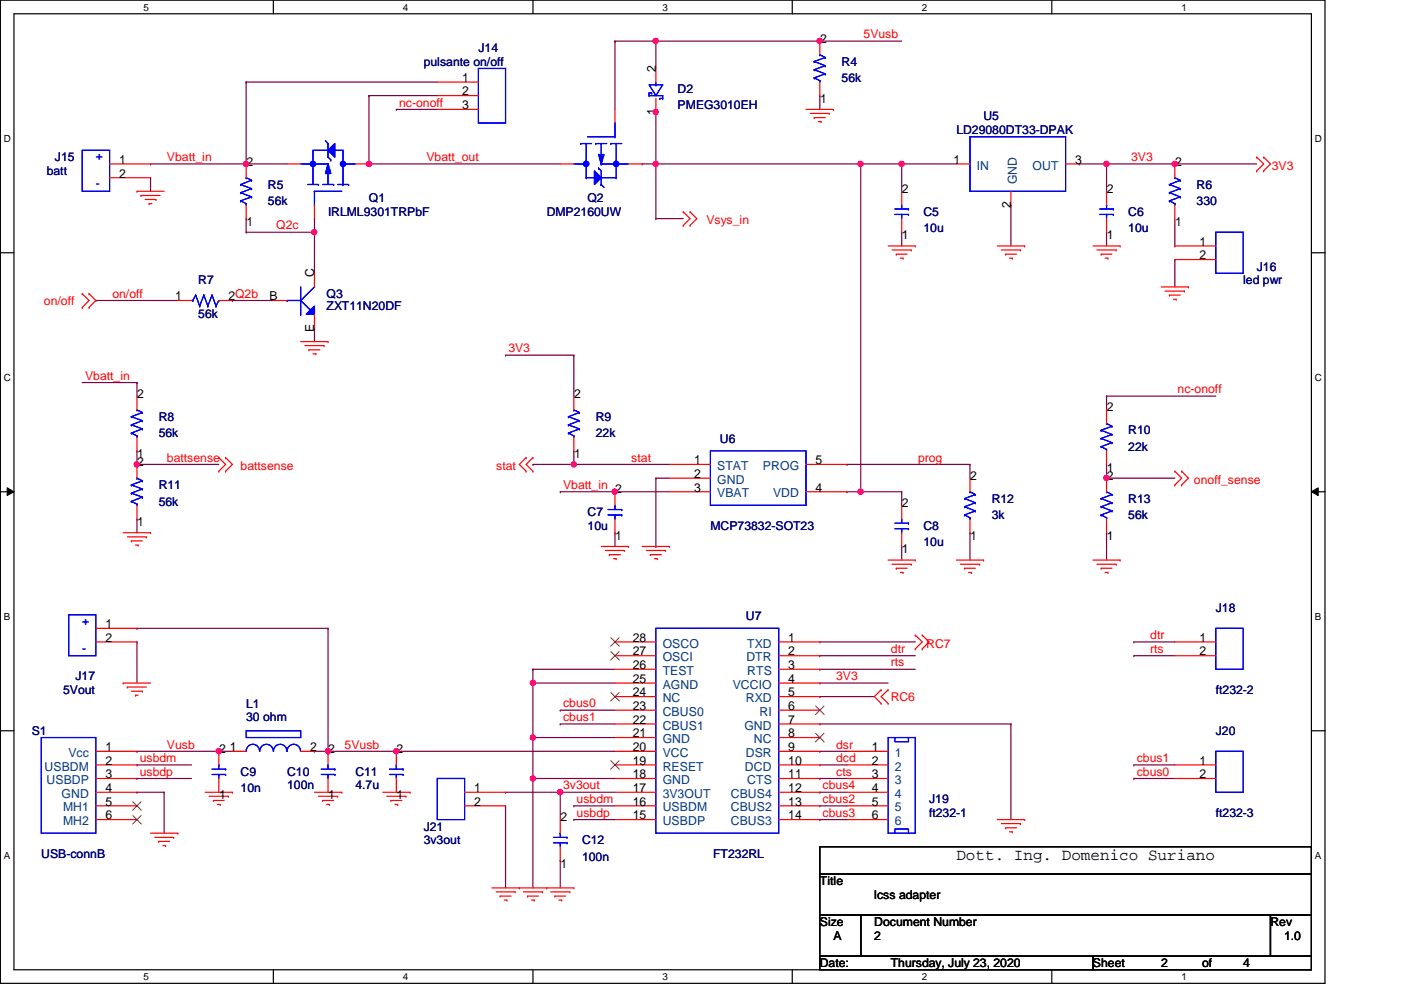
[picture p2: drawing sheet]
<svg xmlns="http://www.w3.org/2000/svg" width="297mm" height="210mm" viewBox="0 0 297 210" stroke-linecap="round" stroke-linejoin="round" font-family="sans-serif">
<path d="M.1 0h280.8v208.5h-280.8zM3 2.9h275v202.7h-275z" fill="none" stroke="#000" stroke-width=".25"/>
<g fill="#fff">
<path d="M30.4 .3h1.2v2.4h-1.2z"/>
<path d="M30.4 205.9h1.2v2.3h-1.2z"/>
</g>
<path d="M58 0v2.9M58 205.6v2.9" fill="none" stroke="#000" stroke-width=".25"/>
<g fill="#fff">
<path d="M85.4 .3h1.2v2.4h-1.2z"/>
<path d="M85.4 205.9h1.2v2.3h-1.2z"/>
</g>
<path d="M113 0v2.9M113 205.6v2.9" fill="none" stroke="#000" stroke-width=".25"/>
<g fill="#fff">
<path d="M140.5 .3h1.1v2.4h-1.1z"/>
<path d="M140.5 205.9h1.1v2.3h-1.1z"/>
</g>
<path d="M168 0v2.9M168 205.6v2.9" fill="none" stroke="#000" stroke-width=".25"/>
<g fill="#fff">
<path d="M195.4 .3h1.2v2.4h-1.2z"/>
<path d="M195.4 205.9h1.2v2.3h-1.2z"/>
</g>
<path d="M223 0v2.9M223 205.6v2.9" fill="none" stroke="#000" stroke-width=".25"/>
<g fill="#fff">
<path d="M250.5 .3h1.1v2.4h-1.1z"/>
<path d="M250.5 205.9h1.1v2.3h-1.1z"/>
<path d="M.8 28.2h1.5v2.4h-1.5z"/>
<path d="M278.8 28.2h1.4v2.4h-1.4z"/>
<path d="M.8 78.9h1.5v2.3h-1.5z"/>
<path d="M278.8 78.9h1.4v2.3h-1.4z"/>
</g>
<path d="M.1 53.6h2.9M278 53.6h2.9" fill="none" stroke="#000" stroke-width=".25"/>
<g fill="#fff">
<path d="M.8 129.6h1.4v2.3h-1.4z"/>
<path d="M278.8 129.6h1.3v2.3h-1.3z"/>
</g>
<path d="M.1 104.3h2.9M278 104.3h2.9" fill="none" stroke="#000" stroke-width=".25"/>
<path d="M1.5 103.4l1.5 .9-1.5 .8zM278 104.3l1.5-.9v1.7z" fill="#000"/>
<path d="M1.5 103.4l1.5 .9-1.5 .8zM278 104.3l1.5-.9v1.7z" fill="none" stroke="#000" stroke-width=".21"/>
<g fill="#fff">
<path d="M.8 180.3h1.4v2.3h-1.4z"/>
<path d="M278.8 180.3h1.3v2.3h-1.3z"/>
</g>
<path d="M.1 154.9h2.9M278 154.9h2.9" fill="none" stroke="#000" stroke-width=".25"/>
<path d="M31.9 37.7h.1M31.9 37.7v2.9M113 165.1h.1M113 165.1h17.4M113 165.1v23.2M118.8 182.5h.1M118.8 182.5v5.8" fill="none" stroke="#800040" stroke-width=".25"/>
<circle cx="113" cy="165.1" r=".56" fill="#f0f"/>
<circle cx="113" cy="165.1" r=".56" fill="none" stroke="#f0f" stroke-width=".25"/>
<path d="M113 144.8h.1M113 144.8h17.4" fill="none" stroke="#800040" stroke-width=".25"/>
<circle cx="113" cy="144.8" r=".56" fill="#f0f"/>
<circle cx="113" cy="144.8" r=".56" fill="none" stroke="#f0f" stroke-width=".25"/>
<path d="M113 144.8h.1M113 156.4h.1M113 144.8v11.6M113 156.4h17.4" fill="none" stroke="#800040" stroke-width=".25"/>
<circle cx="113" cy="156.4" r=".56" fill="#f0f"/>
<circle cx="113" cy="156.4" r=".56" fill="none" stroke="#f0f" stroke-width=".25"/>
<g fill="none" stroke="#800040" stroke-width=".25">
<path d="M66.7 69.5h.1M66.7 69.5v2.9M29 159.3h.1M29 159.3h20.3M46.4 159.3h.1M66.7 159.3h.1M66.7 159.3h2.9M84 159.3h.1M84 159.3h46.4M113 156.4h.1M113 141.9h.1M113 141.9v2.9"/>
<path d="M113 156.4v8.7M113 141.9h17.4M118.8 153.5h.1M118.8 150.6h.1M118.8 153.5h11.6M118.8 150.6h11.6"/>
</g>
<circle cx="46.4" cy="159.3" r=".56" fill="#f0f"/>
<circle cx="46.4" cy="159.3" r=".56" fill="none" stroke="#f0f" stroke-width=".25"/>
<path d="M69.6 159.3h.1M69.6 159.3h14.4M121.7 173.8h.1M121.7 173.8h8.7" fill="none" stroke="#800040" stroke-width=".25"/>
<circle cx="84" cy="159.3" r=".56" fill="#f0f"/>
<circle cx="84" cy="159.3" r=".56" fill="none" stroke="#f0f" stroke-width=".25"/>
<circle cx="69.5" cy="159.3" r=".56" fill="#f0f"/>
<circle cx="69.5" cy="159.3" r=".56" fill="none" stroke="#f0f" stroke-width=".25"/>
<g fill="none" stroke="#800040" stroke-width=".25">
<path d="M49.3 63.7h.1M49.3 63.7h8.7M29 168h.1M29 162.2h.1M29 165.1h.1M29 168h5.8M29 165.1h11.6M29 162.2h11.6M34.8 168h.1M34.8 168v8.7M118.8 168h.1M118.8 168h11.6"/>
<path d="M118.8 168v5.8M121.7 170.9h.1M121.7 170.9h8.7M173.8 173.8h.1M173.8 170.9h.1M173.8 168h.1M173.8 165.1h.1M173.8 170.9h5.8M173.8 173.8h5.8M173.8 168h5.8M173.8 165.1h5.8"/>
</g>
<circle cx="118.8" cy="168" r=".56" fill="#f0f"/>
<circle cx="118.8" cy="168" r=".56" fill="none" stroke="#f0f" stroke-width=".25"/>
<path d="M52.2 34.8h.1M52.2 34.8h8.7" fill="none" stroke="#800040" stroke-width=".25"/>
<circle cx="52.1" cy="34.8" r=".56" fill="#f0f"/>
<circle cx="52.1" cy="34.8" r=".56" fill="none" stroke="#f0f" stroke-width=".25"/>
<path d="M66.7 49.2h.1M66.7 49.2v8.8M20.3 63.7h.1M20.3 63.7h17.4M69.6 133.2h.1M69.6 133.2v26.1" fill="none" stroke="#800040" stroke-width=".25"/>
<circle cx="66.6" cy="49.2" r=".56" fill="#f0f"/>
<circle cx="66.6" cy="49.2" r=".56" fill="none" stroke="#f0f" stroke-width=".25"/>
<g fill="none" stroke="#800040" stroke-width=".25">
<path d="M52.2 17.4h.1M52.2 17.4v17.4h-20.3M52.2 17.4h40.5M31.9 34.8h.1M78.2 20.3h.1M78.2 20.3v14.5M52.2 46.4h.1M52.2 49.2h.1M52.2 46.4v2.8M66.7 46.4h.1M66.7 46.4v2.8h-14.5M130.4 112.9h.1"/>
<path d="M130.4 112.9v3M139.1 115.9h.1M139.1 101.4v14.5M29 136.1h.1M29 133.2h.1M29 136.1v8.7M29 133.2h40.6M173.8 136.1h.1M173.8 139h.1M173.8 136.1h20.3M173.8 139h20.3M240.4 139h.1"/>
<path d="M240.4 136.1h.1M240.4 136.1h8.7M240.4 139h8.7M173.8 153.5h.1M173.8 144.8h.1M173.8 159.3h.1M173.8 147.7h.1M173.8 141.9h.1M173.8 153.5h40.5M173.8 144.8h14.5M173.8 159.3h5.8M173.8 147.7h11.6"/>
<path d="M173.8 141.9h20.3M214.3 153.5h.1M214.3 153.5v20.3M173.8 162.2h.1M173.8 162.2h5.8M240.4 165.1h.1M240.4 162.2h.1M240.4 162.2h8.7M240.4 165.1h8.7"/>
</g>
<circle cx="78.2" cy="34.8" r=".56" fill="#f0f"/>
<circle cx="78.2" cy="34.8" r=".56" fill="none" stroke="#f0f" stroke-width=".25"/>
<path d="M130.4 8.7h.1M130.4 8.7v14.5M173.8 8.7h.1M173.8 8.7h17.4M78.2 20.3h.1M78.2 20.3h14.5M84 23.2h.1M84 23.2h8.7" fill="none" stroke="#800040" stroke-width=".25"/>
<circle cx="173.8" cy="8.7" r=".56" fill="#f0f"/>
<circle cx="173.8" cy="8.7" r=".56" fill="none" stroke="#f0f" stroke-width=".25"/>
<path d="M139.1 8.7h.1M139.1 8.7h34.7M173.8 20.3h.1M173.8 20.3v2.9" fill="none" stroke="#800040" stroke-width=".25"/>
<circle cx="139" cy="8.7" r=".56" fill="#f0f"/>
<circle cx="139" cy="8.7" r=".56" fill="none" stroke="#f0f" stroke-width=".25"/>
<path d="M130.4 8.7h.1M130.4 8.7h8.7M139.1 8.7h.1M139.1 8.7v5.8M136.1 34.8h.1M139.1 23.2h.1M139.1 23.7h.1M139.1 23.2v11.6h-3" fill="none" stroke="#800040" stroke-width=".25"/>
<circle cx="139" cy="23.7" r=".56" fill="#f0f"/>
<circle cx="139" cy="23.7" r=".56" fill="none" stroke="#f0f" stroke-width=".25"/>
<g fill="none" stroke="#800040" stroke-width=".25">
<path d="M191.2 34.8h.1M191.2 34.8v5.8M191.2 34.8h11.6M228.8 34.8h.1M228.8 34.8h5.8M234.6 34.8h.1M234.6 34.8v5.8M191.2 49.2h.1M191.2 49.2v3M214.3 43.5h.1M214.3 43.5v8.7M234.6 49.2h.1"/>
<path d="M234.6 49.2v3"/>
</g>
<circle cx="234.6" cy="34.8" r=".56" fill="#f0f"/>
<circle cx="234.6" cy="34.8" r=".56" fill="none" stroke="#f0f" stroke-width=".25"/>
<path d="M249.1 34.8h.1M249.1 34.8h17.3" fill="none" stroke="#800040" stroke-width=".25"/>
<circle cx="249.1" cy="34.8" r=".56" fill="#f0f"/>
<circle cx="249.1" cy="34.8" r=".56" fill="none" stroke="#f0f" stroke-width=".25"/>
<path d="M182.5 34.8h.1M182.5 34.8h8.7M179.6 104.3h.1M179.6 104.3h2.9" fill="none" stroke="#800040" stroke-width=".25"/>
<circle cx="191.2" cy="34.8" r=".56" fill="#f0f"/>
<circle cx="191.2" cy="34.8" r=".56" fill="none" stroke="#f0f" stroke-width=".25"/>
<circle cx="182.4" cy="34.8" r=".56" fill="#f0f"/>
<circle cx="182.4" cy="34.8" r=".56" fill="none" stroke="#f0f" stroke-width=".25"/>
<path d="M121.7 98.5h.1M121.7 98.5h20.2M179.6 98.5h.1M179.6 98.5h26.1M139.1 101.4h.1M139.1 101.4h2.8M191.2 115.9h.1M191.2 115.9v2.8" fill="none" stroke="#800040" stroke-width=".25"/>
<circle cx="121.7" cy="98.5" r=".56" fill="#f0f"/>
<circle cx="121.7" cy="98.5" r=".56" fill="none" stroke="#f0f" stroke-width=".25"/>
<path d="M130.4 104.3h.1M130.4 104.3h11.5M205.7 112.9h.1M205.7 112.9v5.8" fill="none" stroke="#800040" stroke-width=".25"/>
<circle cx="130.3" cy="104.2" r=".56" fill="#f0f"/>
<circle cx="130.3" cy="104.2" r=".56" fill="none" stroke="#f0f" stroke-width=".25"/>
<path d="M17.4 81.1h11.6M29 95.6h.1M29 81.1h.1M29 98.5h.1M29 81.1v2.9M29 95.6v2.9M29 98.5h17.4M29 110.1h.1M29 110.1v2.8M118.8 104.3h.1M118.8 104.3h11.6" fill="none" stroke="#800040" stroke-width=".25"/>
<circle cx="29" cy="98.5" r=".56" fill="#f0f"/>
<circle cx="29" cy="98.5" r=".56" fill="none" stroke="#f0f" stroke-width=".25"/>
<g fill="none" stroke="#800040" stroke-width=".25">
<path d="M107.2 75.3h.1M107.2 75.3h14.5M121.7 75.3h.1M121.7 75.3v8.7M113 98.5h.1M121.7 95.6h.1M121.7 95.6v2.9h-8.7M234.6 98.5h.1M234.6 98.5v2.9M107.2 168h.1M107.2 170.9h.1M107.2 168h11.6"/>
<path d="M107.2 170.9v17.4"/>
</g>
<circle cx="234.6" cy="101.4" r=".56" fill="#f0f"/>
<circle cx="234.6" cy="101.4" r=".56" fill="none" stroke="#f0f" stroke-width=".25"/>
<g fill="none" stroke="#800040" stroke-width=".25">
<path d="M182.5 34.8h.1M182.5 34.8v69.5M205.7 98.5h.1M205.7 98.5v2.9M234.6 84h.1M234.6 84v2.9M234.6 84h23.2M182.5 104.3h.1M182.5 104.3h8.7M234.6 112.9h.1M234.6 101.4h.1M234.6 112.9v5.8"/>
<path d="M234.6 101.4h14.5"/>
</g>
<circle cx="182.4" cy="104.2" r=".56" fill="#f0f"/>
<circle cx="182.4" cy="104.2" r=".56" fill="none" stroke="#f0f" stroke-width=".25"/>
<path d="M139.1 34.8h.1M139.1 34.8h43.4" fill="none" stroke="#800040" stroke-width=".25"/>
<circle cx="139" cy="34.8" r=".56" fill="#f0f"/>
<circle cx="139" cy="34.8" r=".56" fill="none" stroke="#f0f" stroke-width=".25"/>
<g fill="none" stroke="#800040" stroke-width=".25">
<path d="M78.2 34.8h.1M78.2 34.8h40.6M139.1 34.8h.1M139.1 34.8v11.6M234.6 34.8h.1M234.6 34.8h14.5M139.1 46.4h.1M139.1 46.4h5.8M249.1 52.2h.1M249.1 55h.1M249.1 46.4v5.8M249.1 55v5.8"/>
<path d="M191.2 104.3h.1M191.2 104.3v2.8"/>
</g>
<g fill="none" stroke="#f00" stroke-width=".25">
<path d="M173.8 8.7v2.9M173.8 17.4v2.9M23.2 34.8h8.7M23.2 37.7h8.7M170.9 23.2h5.8M171.8 24h4M172.6 24.9h.1M172.6 24.9h2.4M173.5 25.8h.6M174.1 25.8h.1M175.8 24h.1M176.7 23.2h.1"/>
<path d="M202.8 34.8h2.9M225.9 34.8h2.9M249.1 34.8v2.9M266.4 33.3h.1M266.4 36.2h.1M266.4 33.3l1.5 1.5-1.5 1.4M267.9 33.3h.1M267.9 36.2h.1M267.9 33.3l1.5 1.5-1.5 1.4M29 40.6h.1M29 40.6h5.8M29.9 41.4h.1"/>
<path d="M29.9 41.4h4M30.8 42.3h2.3M31.6 43.2h.1M31.6 43.2h.6M33.1 42.3h.1M144.9 44.9h.1M144.9 47.8h.1M144.9 44.9l1.4 1.5-1.4 1.4M146.3 44.9h.1M146.3 47.8h.1M146.3 44.9l1.4 1.5-1.4 1.4M188.3 52.2h5.8"/>
<path d="M189.1 53h4.1M190 53.9h.1M190 53.9h2.3M190.9 54.7h.6M191.2 40.6v2.9M191.2 46.4v2.8M191.5 54.7h.1M193.2 53h.1M194.1 52.2h.1M211.5 52.2h5.8M212.3 53h4.1M213.2 53.9h.1"/>
<path d="M213.2 53.9h2.3M214 54.7h.6M214.3 40.6v2.9M214.6 54.7h.1M216.4 53h.1M217.3 52.2h.1M231.7 52.2h5.8M232.6 53h4M233.5 53.9h.1M233.5 53.9h2.3M234.3 54.7h.6M234.9 54.7h.1"/>
<path d="M236.6 53h.1M237.5 52.2h.1M249.1 52.2h8.7M249.1 55h8.7M249.1 43.5v2.9M17.4 65.2h.1M17.4 62.3h.1M17.4 62.3l1.5 1.4-1.5 1.5M18.9 62.3h.1M18.9 65.2h.1M18.9 62.3l1.4 1.4-1.4 1.5M63.8 72.4h5.8"/>
<path d="M64.6 73.3h4.1M65.5 74.2h.1M65.5 74.2h2.3M66.4 75h.6M67 75h.1M68.7 73.3h.1M69.6 72.4h.1M246.2 60.8h5.8M247.1 61.7h4M247.9 62.6h.1M247.9 62.6h2.3M248.8 63.5h.6"/>
<path d="M249.4 63.5h.1M251.1 61.7h.1M252 60.8h.1M29 84v2.9M29 92.7v2.9M46.4 97h.1M46.4 99.9h.1M46.4 97l1.4 1.5-1.4 1.4M47.8 97h.1M47.8 99.9h.1M47.8 97l1.5 1.5-1.5 1.4M111.5 97h.1"/>
<path d="M111.5 99.9h.1M111.5 97l-1.4 1.5 1.4 1.4M113 97h.1M113 99.9h.1M113 97l-1.5 1.5 1.5 1.4M141.9 98.5h8.7M170.9 98.5h8.7M249.1 99.9h.1M249.1 99.9l1.4 1.5-1.4 1.4M250.5 99.9h.1M250.5 99.9l1.5 1.5-1.5 1.4M26.1 112.9h5.8"/>
<path d="M27 113.8h4M27.9 114.7h.1M27.9 114.7h2.3M28.7 115.6h.6M29.3 115.6h.1M31 113.8h.1M31.9 112.9h.1M127.5 115.9h5.8M128.4 116.7h4M129.2 117.6h.1M129.2 117.6h2.3M130.1 118.4h.5"/>
<path d="M130.4 104.3v2.8M130.4 110.1v2.8M130.6 118.4h.1M132.4 116.7h.1M133.3 115.9h.1M136.1 115.9h5.8M137 116.7h4.1M137.9 117.6h.1M137.9 117.6h2.3M138.8 118.4h.6M139.4 118.4h.1M141.1 116.7h.1"/>
<path d="M141.9 115.9h.1M141.9 101.4h8.7M141.9 104.3h8.7M170.9 104.3h8.7M188.3 118.7h5.8M189.1 119.6h4.1M191.2 107.1v3M191.2 112.9v3M193.2 119.6h.1M194.1 118.7h.1M202.8 118.7h5.7M203.6 119.6h4.1"/>
<path d="M207.7 119.6h.1M208.5 118.7h.1M231.7 118.7h5.8M232.6 119.6h4M234.6 101.4v2.9M234.6 110.1v2.8M236.6 119.6h.1M237.5 118.7h.1M249.1 102.8h.1M250.5 102.8h.1M190 120.5h.1M190 120.5h2.3"/>
<path d="M190.9 121.4h.6M191.5 121.4h.1M194.1 134.7h.1M194.1 137.6h.1M194.1 134.7l1.4 1.4-1.4 1.5M195.5 134.7h.1M195.5 137.6h.1M195.5 134.7l1.5 1.4-1.5 1.5M204.5 120.5h.1M204.5 120.5h2.3M205.4 121.4h.5M205.9 121.4h.1"/>
<path d="M233.5 120.5h.1M233.5 120.5h2.3M234.3 121.4h.6M234.9 121.4h.1M249.1 136.1h8.7M249.1 139h8.7M26.1 144.8h.1M26.1 144.8h5.8M27 145.7h.1M27 145.7h4M27.9 146.6h2.3M28.7 147.4h.1"/>
<path d="M28.7 147.4h.6M30.2 146.6h.1M46.4 159.3v2.9M186.8 146.3h.1M186.8 149.1h.1M186.8 146.3l-1.4 1.4 1.4 1.4M188.3 149.1h.1M188.3 146.3h.1M188.3 146.3l-1.5 1.4 1.5 1.4M31.9 176.7h5.8M32.8 177.5h4M33.7 178.4h.1"/>
<path d="M33.7 178.4h2.3M34.5 179.3h.6M35.1 179.3h.1M36.8 177.5h.1M37.7 176.7h.1M43.5 168h5.8M44.4 168.8h4M45.3 169.7h.1M45.3 169.7h2.2M46.1 170.6h.6M46.4 165.1v2.9M46.7 170.6h.1"/>
<path d="M48.4 168.8h.1M49.3 168h.1M66.7 168h5.8M67.5 168.8h4.1M68.4 169.7h.1M68.4 169.7h2.3M69.3 170.6h.5M69.8 170.6h.1M71.6 168.8h.1M72.5 168h.1M81.1 168h5.8M82 168.8h4.1"/>
<path d="M82.9 169.7h.1M82.9 169.7h2.3M83.7 170.6h.6M84.3 170.6h.1M86.1 168.8h.1M86.9 168h.1M211.5 173.8h5.8M212.3 174.6h4.1M213.2 175.5h.1M213.2 175.5h2.3M214 176.4h.6M214.6 176.4h.1"/>
<path d="M216.4 174.6h.1M217.3 173.8h.1M249.1 162.2h8.7M249.1 165.1h8.7M104.3 188.3h17.4M105.2 189.1h4M106 190h.1M106 190h2.4M106.9 190.8h.6M107.5 190.8h.1M109.2 189.1h.1M110.1 188.3h.1"/>
<path d="M111 189.1h4M111.8 190h.1M111.8 190h2.4M112.7 190.8h.6M113.3 190.8h.1M115 189.1h.1M115.9 188.3h.1M116.8 189.1h4M117.6 190h.1M117.6 190h2.3M118.5 190.8h.6M119.1 190.8h.1"/>
<path d="M120.8 189.1h.1M121.7 188.3h.1"/>
</g>
<path d="M173.8 179.5h104.2v5.8h-104.2zM173.8 185.3h104.2v8.7h-104.2zM173.8 194h8.7v8.7h-8.7zM182.5 194h86.9v8.7h-86.9zM269.4 194h8.6v8.7h-8.6zM173.8 202.7h57.9v2.9h-57.9zM231.7 202.7h46.3v2.9h-46.3z" fill="none" stroke="#000" stroke-width=".25"/>
<g fill="none" stroke="#00f" stroke-width=".25">
<path d="M172.6 16.5h.1M172.6 14.8h.1M172.6 13h.1M172.6 16.5l1.2 .6M172.6 14.8l2.4 .9M172.6 13l2.4 .9M173.8 11.6h.1M173.8 17.1h.1M173.8 11.6l1.2 .6M173.8 17.1v.3M175 15.7h.1M175 13.9h.1"/>
<path d="M175 12.2h.1M175 15.7l-2.4 .8M175 13.9l-2.4 .9M175 12.2l-2.4 .8M17.4 31.9h5.8v8.7h-5.8zM205.7 29h20.2v11.6h-20.2zM247.9 39.1h.1M247.9 39.1l2.3 .9M249.1 37.7h.1M249.1 37.7l1.1 .5M250.2 38.2h.1M250.2 38.2l-2.3 .9"/>
<path d="M189.7 45.5h2.9M189.7 44.3h2.9M191.2 43.5h.1M191.2 45.5h.1M191.2 43.5v.8M191.2 45.5v.9M192.6 45.5h.1M192.6 44.3h.1M247.9 42.6h.1M247.9 40.9h.1M247.9 42.6l1.2 .6M247.9 40.9l2.3 .8"/>
<path d="M249.1 43.2h.1M249.1 43.2v.3M250.2 41.7h.1M250.2 40h.1M250.2 41.7l-2.3 .9M250.2 40l-2.3 .9M257.8 49.2h5.8v8.8h-5.8zM27.9 91.8h.1M27.9 90.1h.1M27.9 88.3h.1M27.9 91.8l1.1 .6M27.9 90.1l2.3 .8"/>
<path d="M27.9 88.3l2.3 .9M29 86.9h.1M29 92.4h.1M29 86.9l1.2 .6M29 92.4v.3M30.2 90.9h.1M30.2 89.2h.1M30.2 87.5h.1M30.2 90.9l-2.3 .9M30.2 89.2l-2.3 .9M30.2 87.5l-2.3 .8M150.6 95.6h20.3v11.5h-20.3z"/>
<path d="M128.9 109.2h2.9M128.9 108h2.9M130.4 107.1h.1M130.4 109.2h.1M130.4 107.1v.9M130.4 109.2v.9M131.8 109.2h.1M131.8 108h.1M189.7 112.1h2.9M189.7 110.9h2.9M191.2 110.1h.1M191.2 112.1h.1"/>
<path d="M191.2 110.1v.8M191.2 112.1v.8M192.6 112.1h.1M192.6 110.9h.1M233.5 109.2h.1M233.5 107.4h.1M233.5 105.7h.1M233.5 109.2l1.1 .6M233.5 107.4l2.3 .9M233.5 105.7l2.3 .9M234.6 104.3h.1M234.6 109.8h.1"/>
<path d="M234.6 104.3l1.2 .6M234.6 109.8v.3M235.8 108.3h.1M235.8 106.6h.1M235.8 104.9h.1M235.8 108.3l-2.3 .9M235.8 106.6l-2.3 .8M235.8 104.9l-2.3 .8M257.8 133.2h5.8v8.7h-5.8zM257.8 159.3h5.8v8.7h-5.8zM45 164.2h2.8M45 163.1h2.8"/>
<path d="M46.4 162.2h.1M46.4 164.2h.1M46.4 162.2v.9M46.4 164.2v.9M47.8 164.2h.1M47.8 163.1h.1"/>
</g>
<path d="M126 36.2l1.5 1.5-1.5 1.4z" fill="#00f"/>
<g fill="none" stroke="#00f" stroke-width=".25">
<path d="M121.7 34.8h2.6M123.1 30.4h.1M123.1 30.4h2.3M124.3 37.7h.1M124.3 30.4h.1M124.3 34.8h.1M124.3 37.7h1.7M124.3 30.4v7.3M124.6 29h5.8M126 36.2l1.5 1.5-1.5 1.4zM126.3 30.4h.1M126.3 30.4h2.3"/>
<path d="M126.9 35.6h.1M126.9 35.6l.6 .6v2.9M127.5 39.1h.1M127.5 37.7h.1M127.5 34.8h.1M127.5 30.4v4.4M127.5 37.7h3.1M127.5 34.8h5.8M127.5 39.1l.6 .6M129.5 30.4h.1M129.5 30.4h2.3M130.4 29h.1"/>
<path d="M130.4 26.1h.1M130.4 26.1v2.9M130.6 37.7h.1M130.6 34.8h.1M130.6 30.4v7.3"/>
</g>
<path d="M126.9 32.8h1.2l-.6 2z" fill="#00f"/>
<path d="M126.9 32.8h1.2l-.6 2z" fill="none" stroke="#00f" stroke-width=".25"/>
<circle cx="130.6" cy="34.8" r=".56" fill="#00f"/>
<circle cx="130.6" cy="34.8" r=".56" fill="none" stroke="#00f" stroke-width=".25"/>
<circle cx="124.3" cy="34.8" r=".56" fill="#00f"/>
<circle cx="124.3" cy="34.8" r=".56" fill="none" stroke="#00f" stroke-width=".25"/>
<path d="M126 36.2l1.5 1.5-1.5 1.4z" fill="#00f"/>
<g fill="none" stroke="#00f" stroke-width=".25">
<path d="M121.7 34.8h2.6M123.1 30.4h.1M123.1 30.4h2.3M124.3 37.7h.1M124.3 30.4h.1M124.3 34.8h.1M124.3 37.7h1.7M124.3 30.4v7.3M124.6 29h5.8M126 36.2l1.5 1.5-1.5 1.4zM126.3 30.4h.1M126.3 30.4h2.3"/>
<path d="M126.9 35.6h.1M126.9 35.6l.6 .6v2.9M127.5 39.1h.1M127.5 37.7h.1M127.5 34.8h.1M127.5 30.4v4.4M127.5 37.7h3.1M127.5 34.8h5.8M127.5 39.1l.6 .6M129.5 30.4h.1M129.5 30.4h2.3M130.4 29h.1"/>
<path d="M130.4 26.1h.1M130.4 26.1v2.9M130.6 37.7h.1M130.6 34.8h.1M130.6 30.4v7.3"/>
</g>
<path d="M126.9 32.8h1.2l-.6 2z" fill="#00f"/>
<path d="M126.9 32.8h1.2l-.6 2z" fill="none" stroke="#00f" stroke-width=".25"/>
<circle cx="130.6" cy="34.8" r=".56" fill="#00f"/>
<circle cx="130.6" cy="34.8" r=".56" fill="none" stroke="#00f" stroke-width=".25"/>
<circle cx="124.3" cy="34.8" r=".56" fill="#00f"/>
<g fill="none" stroke="#00f" stroke-width=".25">
<path d="M101.4 14.5h5.8v11.6h-5.8zM137.6 18h2.9l-1.4 2.3zM137.6 19.7h.1M137.6 19.7v.6M137.6 19.7h.6M138.2 19.7h.1M139.1 18h.1M139.1 17.4v.6M51 39.1h.1M51 39.1l2.3 .9M52.2 37.7h.1M52.2 37.7l1.1 .5"/>
<path d="M53.3 38.2h.1M53.3 38.2l-2.3 .9M137.6 20.3h.1M137.6 20.3h2.9v.6M139.9 20.9h.1M139.9 20.9h.6M140.5 20.9h.1M51 42.6h.1M51 40.9h.1M51 42.6l1.2 .6M51 40.9l2.3 .8M52.2 43.2h.1"/>
<path d="M52.2 43.2v.3M53.3 41.7h.1M53.3 40h.1M53.3 41.7l-2.3 .9M53.3 40l-2.3 .9M40.6 63.7h.3M40.9 63.7h.1M41.5 62.6h.1M41.5 62.6l-.6 1.1M41.5 62.6l.8 2.3M42.3 64.9h.1M43.2 62.6h.1"/>
<path d="M43.2 62.6l-.9 2.3M43.2 62.6l.9 2.3M44.1 64.9h.1M45 62.6h.1M45 62.6l-.9 2.3M45 62.6l.8 2.3M45.8 64.9h.1M46.4 63.7h.1M46.4 63.7l-.6 1.2M120.5 91.8h.1M120.5 90.1h.1M120.5 88.3h.1"/>
<path d="M120.5 91.8l1.2 .6M120.5 90.1l2.3 .8M120.5 88.3l2.3 .9M121.7 86.9h.1M121.7 92.4h.1M121.7 86.9l1.1 .6M121.7 92.4v.3M122.8 90.9h.1M122.8 89.2h.1M122.8 87.5h.1M122.8 90.9l-2.3 .9M122.8 89.2l-2.3 .9"/>
<path d="M122.8 87.5l-2.3 .8M233.5 94.7h.1M233.5 93h.1M233.5 91.2h.1M233.5 94.7l1.1 .6M233.5 93l2.3 .9M233.5 91.2l2.3 .9M234.6 89.8h.1M234.6 95.3h.1M234.6 89.8l1.2 .6M234.6 95.3v.3M235.8 93.9h.1"/>
<path d="M235.8 92.1h.1M235.8 90.4h.1M235.8 93.9l-2.3 .8M235.8 92.1l-2.3 .9M235.8 90.4l-2.3 .8M204.5 109.2h.1M204.5 107.4h.1M204.5 105.7h.1M204.5 109.2l1.2 .6M204.5 107.4l2.3 .9M204.5 105.7l2.3 .9M205.7 104.3h.1"/>
<path d="M205.7 109.8h.1M205.7 104.3l1.1 .6M205.7 109.8v.3M206.8 108.3h.1M206.8 106.6h.1M206.8 104.9h.1M206.8 108.3l-2.3 .9M206.8 106.6l-2.3 .8M206.8 104.9l-2.3 .8M14.6 130.3h5.7v8.7h-5.7zM139.1 133.2h26v43.5h-26zM8.8 156.4h11.5v20.3h-11.5z"/>
<path d="M52.2 154.9h11.6v1.5h-11.6zM52.2 159.3a1.42 1.42 0 0 1 1.4-1.5 1.42 1.42 0 0 1 1.4 1.5M55.1 159.3a1.44 1.44 0 0 1 1.4-1.5 1.44 1.44 0 0 1 1.5 1.5M58 159.3a1.42 1.42 0 0 1 1.4-1.5 1.42 1.42 0 0 1 1.4 1.5 1.44 1.44 0 0 1 1.5-1.5 1.44 1.44 0 0 1 1.4 1.5M68.1 164.2h2.9M68.1 163.1h2.9M69.6 162.2h.1M69.6 164.2h.1M69.6 162.2v.9M69.6 164.2v.9M71 164.2h.1M71 163.1h.1"/>
<path d="M82.6 164.2h2.9M82.6 163.1h2.9M84 162.2h.1M84 164.2h.1M84 162.2v.9M84 164.2v.9M85.5 164.2h.1M85.5 163.1h.1M117.3 178.7h2.9M117.3 177.5h2.9M118.8 176.7h.1M118.8 178.7h.1"/>
<path d="M118.8 176.7v.8M118.8 178.7v.8M120.2 178.7h.1M120.2 177.5h.1"/>
<circle cx="124.3" cy="34.8" r=".56"/>
</g>
<g fill="none" stroke="#f00" stroke-width=".25">
<path d="M92.7 17.4h8.7M139.1 14.5v2.9M52.2 34.8v2.9M92.7 20.3h8.7M92.7 23.2h8.7M118.8 34.8h2.9M130.4 23.2v2.9M133.3 34.8h2.8M139.1 20.9v2.8M52.2 43.5v2.9M37.7 63.7h2.9M46.4 63.7h2.9"/>
<path d="M121.7 84v2.9M121.7 92.7v2.9M234.6 86.9v2.9M234.6 95.6v2.9M205.7 101.4v2.9M205.7 110.1v2.8M20.3 136.1h8.7M20.3 133.2h8.7M130.4 136.1h8.7M130.4 139h8.7M165.1 136.1h8.7M165.1 139h8.7"/>
<path d="M20.3 159.3h8.7M49.3 159.3h2.9M63.8 159.3h2.9M69.6 159.3v2.9M84 159.3v2.9M130.4 141.9h8.7M130.4 144.8h8.7M130.4 147.7h8.7M130.4 150.6h8.7M130.4 153.5h8.7M130.4 156.4h8.7M130.4 159.3h8.7"/>
<path d="M165.1 141.9h8.7M165.1 144.8h8.7M165.1 147.7h8.7M165.1 150.6h8.7M165.1 153.5h8.7M165.1 156.4h8.7M165.1 159.3h8.7M20.3 162.2h8.7M20.3 165.1h8.7M20.3 168h8.7M20.3 170.9h8.7M20.3 173.8h8.7"/>
<path d="M69.6 165.1v2.9M84 165.1v2.9M118.8 173.8v2.9M118.8 179.5v3M130.4 162.2h8.7M130.4 165.1h8.7M130.4 168h8.7M130.4 170.9h8.7M130.4 173.8h8.7M165.1 162.2h8.7M165.1 165.1h8.7M165.1 168h8.7"/>
<path d="M165.1 170.9h8.7M165.1 173.8h8.7"/>
</g>
<g fill="none" stroke="#804000" stroke-width=".21">
<path d="M129.5 138.1l1.8 1.9M129.5 135.2l1.8 1.8M131.3 138.1l-1.8 1.9M131.3 135.2l-1.8 1.8M129.5 146.8l1.8 1.8M131.3 146.8l-1.8 1.8M172.9 149.7l1.8 1.8M172.9 155.5l1.8 1.8M174.7 149.7l-1.8 1.8M174.7 155.5l-1.8 1.8M28.1 170l1.9 1.8M28.1 172.9l1.9 1.8"/>
<path d="M29.9 170l-1.8 1.8M29.9 172.9l-1.8 1.8M129.5 161.3l1.8 1.8M131.3 161.3l-1.8 1.8"/>
</g>
<path d="M65.8 65.7l.9-.8v1.7h-1.8z" fill-rule="evenodd" fill="#00f"/>
<path d="M60.9 63.7h.1M60.9 63.7h2.9M63.8 63.7h.1M63.8 66.6h.1M63.8 63.7l2 2M63.8 60.8v5.8M65.8 65.7l.9-.8v1.7h-1.8zM65.8 65.7h.1M66.7 60.8l-2.9 2.9" fill="none" stroke="#00f" stroke-width=".25"/>
<path d="M65.8 65.7l.9-.8v1.7h-1.8z" fill-rule="evenodd" fill="#00f"/>
<path d="M60.9 63.7h.1M60.9 63.7h2.9M63.8 63.7h.1M63.8 66.6h.1M63.8 63.7l2 2M63.8 60.8v5.8M65.8 65.7l.9-.8v1.7h-1.8zM65.8 65.7h.1M66.7 60.8l-2.9 2.9" fill="none" stroke="#00f" stroke-width=".25"/>
<path d="M66.7 58v2.8M58 63.7h2.9M66.7 66.6v2.9" fill="none" stroke="#f00" stroke-width=".25"/>
<path d="M69.6 31.9l1.4-1.5v2.9z" fill="#00f"/>
<g fill="none" stroke="#00f" stroke-width=".25">
<path d="M63.8 34.8h5.8M65.2 39.1h2.3M66.4 31.9h.1M66.4 34.8h.1M66.4 31.9v7.2M66.4 31.9h3.2M67.5 39.1h.1M68.4 39.1h2.3M69 29.8l.6 .6M69.6 31.9l1.4-1.5v2.9zM69.6 30.4h.1M69.6 31.9h.1"/>
<path d="M69.6 34.8h.1M69.6 30.4v2.9l.5 .6M69.6 34.8v4.3M70.1 33.9h.1M70.7 39.1h.1M71 31.9h1.7M71.6 39.1h2.3M72.7 31.9h.1M72.7 39.1h.1M72.7 34.8h.1M72.7 31.9v7.2M72.7 34.8h2.6"/>
<path d="M73.9 39.1h.1M66.7 40.6h.1M66.7 43.5h.1M66.7 40.6h5.8M66.7 40.6v2.9"/>
</g>
<path d="M69.6 34.8l.5 2h-1.1z" fill="#00f"/>
<path d="M69.6 34.8l.5 2h-1.1z" fill="none" stroke="#00f" stroke-width=".25"/>
<circle cx="66.4" cy="34.8" r=".56" fill="#00f"/>
<circle cx="66.4" cy="34.8" r=".56" fill="none" stroke="#00f" stroke-width=".25"/>
<circle cx="72.7" cy="34.8" r=".56" fill="#00f"/>
<circle cx="72.7" cy="34.8" r=".56" fill="none" stroke="#00f" stroke-width=".25"/>
<path d="M69.6 31.9l1.4-1.5v2.9z" fill="#00f"/>
<g fill="none" stroke="#00f" stroke-width=".25">
<path d="M63.8 34.8h5.8M65.2 39.1h2.3M66.4 31.9h.1M66.4 34.8h.1M66.4 31.9v7.2M66.4 31.9h3.2M67.5 39.1h.1M68.4 39.1h2.3M69 29.8l.6 .6M69.6 31.9l1.4-1.5v2.9zM69.6 30.4h.1M69.6 31.9h.1"/>
<path d="M69.6 34.8h.1M69.6 30.4v2.9l.5 .6M69.6 34.8v4.3M70.1 33.9h.1M70.7 39.1h.1M71 31.9h1.7M71.6 39.1h2.3M72.7 31.9h.1M72.7 39.1h.1M72.7 34.8h.1M72.7 31.9v7.2M72.7 34.8h2.6"/>
<path d="M73.9 39.1h.1M66.7 40.6h.1M66.7 43.5h.1M66.7 40.6h5.8M66.7 40.6v2.9"/>
</g>
<path d="M69.6 34.8l.5 2h-1.1z" fill="#00f"/>
<path d="M69.6 34.8l.5 2h-1.1z" fill="none" stroke="#00f" stroke-width=".25"/>
<circle cx="66.4" cy="34.8" r=".56" fill="#00f"/>
<circle cx="66.4" cy="34.8" r=".56" fill="none" stroke="#00f" stroke-width=".25"/>
<circle cx="72.7" cy="34.8" r=".56" fill="#00f"/>
<g fill="none" stroke="#00f" stroke-width=".25">
<path d="M233.2 45.5h2.8M233.2 44.3h2.8M234.6 43.5h.1M234.6 45.5h.1M234.6 43.5v.8M234.6 45.5v.9M236 45.5h.1M236 44.3h.1M27.9 106.3h.1M27.9 104.6h.1M27.9 102.8h.1M27.9 106.3l1.1 .6"/>
<path d="M27.9 104.6l2.3 .8M27.9 102.8l2.3 .9M29 101.4h.1M29 106.9h.1M29 101.4l1.2 .5M29 106.9v.2M30.2 105.4h.1M30.2 103.7h.1M30.2 101.9h.1M30.2 105.4l-2.3 .9M30.2 103.7l-2.3 .9M30.2 101.9l-2.3 .9"/>
<path d="M188.3 156.4h5.8v20.3h-5.8zM189.7 156.4v.9h2.9v-.9M92.7 165.1h5.8v8.7h-5.8zM189.7 176.7v-.9h2.9v.9"/>
<circle cx="72.7" cy="34.8" r=".56"/>
</g>
<g fill="none" stroke="#f00" stroke-width=".25">
<path d="M60.9 34.8h2.9M75.3 34.8h2.9M66.7 43.5v2.9M234.6 40.6v2.9M234.6 46.4v2.8M29 98.5v2.9M29 107.1v3M179.6 159.3h8.7M98.5 168h8.7M98.5 170.9h8.7M179.6 168h8.7M179.6 170.9h8.7"/>
<path d="M179.6 162.2h8.7M179.6 165.1h8.7M179.6 173.8h8.7"/>
</g>
<circle cx="113" cy="165.1" r=".56" fill="#f0f"/>
<circle cx="113" cy="165.1" r=".56" fill="none" stroke="#f0f" stroke-width=".25"/>
<circle cx="113" cy="144.8" r=".56" fill="#f0f"/>
<circle cx="113" cy="144.8" r=".56" fill="none" stroke="#f0f" stroke-width=".25"/>
<circle cx="113" cy="156.4" r=".56" fill="#f0f"/>
<circle cx="113" cy="156.4" r=".56" fill="none" stroke="#f0f" stroke-width=".25"/>
<circle cx="46.4" cy="159.3" r=".56" fill="#f0f"/>
<circle cx="46.4" cy="159.3" r=".56" fill="none" stroke="#f0f" stroke-width=".25"/>
<circle cx="84" cy="159.3" r=".56" fill="#f0f"/>
<circle cx="84" cy="159.3" r=".56" fill="none" stroke="#f0f" stroke-width=".25"/>
<circle cx="69.5" cy="159.3" r=".56" fill="#f0f"/>
<circle cx="69.5" cy="159.3" r=".56" fill="none" stroke="#f0f" stroke-width=".25"/>
<circle cx="118.8" cy="168" r=".56" fill="#f0f"/>
<circle cx="118.8" cy="168" r=".56" fill="none" stroke="#f0f" stroke-width=".25"/>
<circle cx="52.1" cy="34.8" r=".56" fill="#f0f"/>
<circle cx="52.1" cy="34.8" r=".56" fill="none" stroke="#f0f" stroke-width=".25"/>
<circle cx="66.6" cy="49.2" r=".56" fill="#f0f"/>
<circle cx="66.6" cy="49.2" r=".56" fill="none" stroke="#f0f" stroke-width=".25"/>
<circle cx="78.2" cy="34.8" r=".56" fill="#f0f"/>
<circle cx="78.2" cy="34.8" r=".56" fill="none" stroke="#f0f" stroke-width=".25"/>
<circle cx="173.8" cy="8.7" r=".56" fill="#f0f"/>
<circle cx="173.8" cy="8.7" r=".56" fill="none" stroke="#f0f" stroke-width=".25"/>
<circle cx="139" cy="8.7" r=".56" fill="#f0f"/>
<circle cx="139" cy="8.7" r=".56" fill="none" stroke="#f0f" stroke-width=".25"/>
<circle cx="139" cy="23.7" r=".56" fill="#f0f"/>
<circle cx="139" cy="23.7" r=".56" fill="none" stroke="#f0f" stroke-width=".25"/>
<circle cx="234.6" cy="34.8" r=".56" fill="#f0f"/>
<circle cx="234.6" cy="34.8" r=".56" fill="none" stroke="#f0f" stroke-width=".25"/>
<circle cx="249.1" cy="34.8" r=".56" fill="#f0f"/>
<circle cx="249.1" cy="34.8" r=".56" fill="none" stroke="#f0f" stroke-width=".25"/>
<circle cx="191.2" cy="34.8" r=".56" fill="#f0f"/>
<circle cx="191.2" cy="34.8" r=".56" fill="none" stroke="#f0f" stroke-width=".25"/>
<circle cx="182.4" cy="34.8" r=".56" fill="#f0f"/>
<circle cx="182.4" cy="34.8" r=".56" fill="none" stroke="#f0f" stroke-width=".25"/>
<circle cx="121.7" cy="98.5" r=".56" fill="#f0f"/>
<circle cx="121.7" cy="98.5" r=".56" fill="none" stroke="#f0f" stroke-width=".25"/>
<circle cx="130.3" cy="104.2" r=".56" fill="#f0f"/>
<circle cx="130.3" cy="104.2" r=".56" fill="none" stroke="#f0f" stroke-width=".25"/>
<circle cx="29" cy="98.5" r=".56" fill="#f0f"/>
<circle cx="29" cy="98.5" r=".56" fill="none" stroke="#f0f" stroke-width=".25"/>
<circle cx="234.6" cy="101.4" r=".56" fill="#f0f"/>
<circle cx="234.6" cy="101.4" r=".56" fill="none" stroke="#f0f" stroke-width=".25"/>
<circle cx="182.4" cy="104.2" r=".56" fill="#f0f"/>
<circle cx="182.4" cy="104.2" r=".56" fill="none" stroke="#f0f" stroke-width=".25"/>
<circle cx="139" cy="34.8" r=".56" fill="#f0f"/>
<circle cx="139" cy="34.8" r=".56" fill="none" stroke="#f0f" stroke-width=".25"/>
<text font-size="3.5" x="202.8" y="182.3">Dott. Ing. Domenico Suriano</text>
<g font-size="2.6" fill="#000080">
<text x="101.4" y="11">J14</text>
<text x="89.8" y="13.9">pulsante on/off</text>
<text x="178.4" y="13.9">R4</text>
<text x="178.4" y="17.4">56k</text>
<text x="143.7" y="19.7">D2</text>
<text x="143.7" y="23.2">PMEG3010EH</text>
<text x="202.8" y="28.4">LD29080DT33-DPAK</text>
<text x="208.5" y="25.5">U5</text>
<text x="11.6" y="34.2">J15</text>
<text x="9.9" y="37.1">batt</text>
<text x="56.8" y="40">R5</text>
<text x="253.7" y="40">R6</text>
<text x="56.8" y="43.5">56k</text>
<text x="69.6" y="45.8">IRLML9301TRPbF</text>
<text x="78.2" y="42.9">Q1</text>
<text x="115.9" y="45.8">DMP2160UW</text>
<text x="124.6" y="42.9">Q2</text>
<text x="195.8" y="45.8">C5</text>
<text x="239.2" y="45.8">C6</text>
<text x="253.7" y="43.5">330</text>
<text x="195.8" y="49.3">10u</text>
<text x="239.2" y="49.3">10u</text>
<text x="266.4" y="57.4">J16</text>
<text x="42" y="60.3">R7</text>
<text x="69.3" y="63.2">Q3</text>
<text x="69.3" y="65.8">ZXT11N20DF</text>
<text x="263.6" y="60.3">led pwr</text>
<text x="42" y="67.5">56k</text>
<text x="33.7" y="89.2">R8</text>
<text x="126.3" y="89.2">R9</text>
<text x="33.7" y="92.7">56k</text>
<text x="126.3" y="92.7">22k</text>
<text x="152.7" y="93.9">U6</text>
<text x="239.2" y="92.1">R10</text>
<text x="239.2" y="95.6">22k</text>
<text x="33.7" y="103.7">R11</text>
<text x="33.7" y="107.2">56k</text>
<text x="210.3" y="106.6">R12</text>
<text x="239.2" y="106.6">R13</text>
<text x="124.6" y="109.5">C7</text>
<text x="124.6" y="112.4">10u</text>
<text x="150.6" y="112.4">MCP73832-SOT23</text>
<text x="195.8" y="112.4">C8</text>
<text x="210.3" y="110.1">3k</text>
<text x="239.2" y="110.1">56k</text>
<text x="195.8" y="115.9">10u</text>
<text x="158.2" y="131.5">U7</text>
<text x="257.8" y="129.8">J18</text>
<text x="13.4" y="147.2">5Vout</text>
<text x="16" y="144.2">J17</text>
<text x="257.8" y="147.2">ft232-2</text>
<text x="6.7" y="155.8">S1</text>
<text x="52.2" y="150">L1</text>
<text x="52.2" y="152.9">30 ohm</text>
<text x="257.8" y="155.8">J20</text>
<text x="51" y="164.5">C9</text>
<text x="51" y="168">10n</text>
<text x="60.9" y="164.5">C10</text>
<text x="60.9" y="167.4">100n</text>
<text x="75.4" y="164.5">C11</text>
<text x="75.4" y="167.4">4.7u</text>
<text x="197" y="170.3">J19</text>
<text x="197" y="173.2">ft232-1</text>
<text x="257.8" y="173.2">ft232-3</text>
<text x="89.8" y="176.1">J21</text>
<text x="89.8" y="179">3v3out</text>
<text x="123.4" y="179">C12</text>
<text x="8.8" y="181.9">USB-connB</text>
<text x="123.4" y="182.5">100n</text>
<text x="151.2" y="181.9">FT232RL</text>
</g>
<g font-size="2.6">
<text x="173.9" y="9">2</text>
<text x="98" y="17.4">1</text>
<text x="139" y="15.4" transform="rotate(-90 139 15.4)">2</text>
<text x="98" y="20.2">2</text>
<text x="98" y="23.2">3</text>
<text x="173.9" y="21.8">1</text>
<text x="139" y="24.3" transform="rotate(-90 139 24.3)">1</text>
<text x="25.3" y="34.7">1</text>
<text x="52.2" y="35.1">2</text>
<text x="202.2" y="34.7">1</text>
<text x="228" y="34.7">3</text>
<text x="249.1" y="35.1">2</text>
<text x="25.3" y="37.6">2</text>
<text x="191.2" y="40.9">2</text>
<text x="234.7" y="40.9">2</text>
<text x="52.2" y="47.9">1</text>
<text x="214.3" y="44" transform="rotate(-90 214.3 44)">2</text>
<text x="249.1" y="47.9">1</text>
<text x="191.2" y="50.8">1</text>
<text x="234.7" y="50.8">1</text>
<text x="254.3" y="52.1">1</text>
<text x="66.6" y="58.8" transform="rotate(-90 66.6 58.8)">C</text>
<text x="254.3" y="55">2</text>
<text x="37.1" y="63.7">1</text>
<text x="48.4" y="63.7">2Q2b</text>
<text x="57.1" y="63.7">B</text>
<text x="66.6" y="70.4" transform="rotate(-90 66.6 70.4)">E</text>
<text x="29.1" y="84.3">2</text>
<text x="121.7" y="84.3">2</text>
<text x="234.7" y="87.2">2</text>
<text x="29.1" y="97.1">1</text>
<text x="29.1" y="98.8">2</text>
<text x="121.7" y="97.1">1</text>
<text x="147.1" y="98.4">1</text>
<text x="147.1" y="101.3">2</text>
<text x="172.9" y="98.4">5</text>
<text x="205.7" y="101.7">2</text>
<text x="234.7" y="101.7">2</text>
<text x="234.7" y="100">1</text>
<text x="130.4" y="104.6">2</text>
<text x="147.1" y="104.2">3</text>
<text x="172.9" y="104.2">4</text>
<text x="191.2" y="107.5">2</text>
<text x="29.1" y="111.5">1</text>
<text x="130.4" y="114.5">1</text>
<text x="191.2" y="117.3">1</text>
<text x="205.7" y="114.5">1</text>
<text x="234.7" y="114.5">1</text>
<text x="22.3" y="133.2">1</text>
<text x="22.3" y="136.1">2</text>
<text x="134.2" y="136.1">28</text>
<text x="167.1" y="136.1">1</text>
<text x="254.3" y="136.1">1</text>
<text x="134.2" y="141.9">26</text>
<text x="134.2" y="139">27</text>
<text x="167.1" y="139">2</text>
<text x="167.1" y="141.9">3</text>
<text x="254.3" y="139">2</text>
<text x="134.2" y="147.7">24</text>
<text x="134.2" y="144.8">25</text>
<text x="167.1" y="144.8">4</text>
<text x="167.1" y="147.7">5</text>
<text x="134.2" y="153.5">22</text>
<text x="134.2" y="150.5">23</text>
<text x="167.1" y="150.5">6</text>
<text x="167.1" y="153.5">7</text>
<text x="22.3" y="159.3">1</text>
<text x="46.4" y="159.6">2</text>
<text x="48.7" y="159.3">1</text>
<text x="65.8" y="159.3">2</text>
<text x="69.6" y="159.6">2</text>
<text x="84.1" y="159.6">2</text>
<text x="134.2" y="159.3">20</text>
<text x="134.2" y="156.3">21</text>
<text x="167.1" y="156.3">8</text>
<text x="167.1" y="159.3">9</text>
<text x="184.8" y="159.3">1</text>
<text x="22.3" y="162.1">2</text>
<text x="22.3" y="165">3</text>
<text x="22.3" y="167.9">4</text>
<text x="100.5" y="167.9">1</text>
<text x="134.2" y="167.9">17</text>
<text x="134.2" y="165">18</text>
<text x="134.2" y="162.1">19</text>
<text x="167.1" y="162.1">10</text>
<text x="167.1" y="165">11</text>
<text x="167.1" y="167.9">12</text>
<text x="184.8" y="162.1">2</text>
<text x="184.8" y="165">3</text>
<text x="184.8" y="167.9">4</text>
<text x="254.3" y="162.1">1</text>
<text x="254.3" y="165">2</text>
<text x="22.3" y="170.8">5</text>
<text x="22.3" y="173.7">6</text>
<text x="46.4" y="169.5">1</text>
<text x="69.6" y="169.5">1</text>
<text x="84.1" y="169.5">1</text>
<text x="100.5" y="170.8">2</text>
<text x="134.2" y="173.7">15</text>
<text x="134.2" y="170.8">16</text>
<text x="167.1" y="170.8">13</text>
<text x="167.1" y="173.7">14</text>
<text x="184.8" y="170.8">5</text>
<text x="184.8" y="173.7">6</text>
<text x="118.8" y="174.1">2</text>
<text x="118.8" y="183.9">1</text>
<text x="173.8" y="187.7">Title</text>
<text x="185.4" y="190.6">lcss adapter</text>
<text x="173.8" y="196.3">Size</text>
<text x="185.4" y="196.3">Document Number</text>
<text x="269.4" y="196.3">Rev</text>
<text x="176.7" y="199.3">A</text>
<text x="185.4" y="199.3">2</text>
<text x="272.2" y="199.3">1.0</text>
<text x="173.8" y="205.1">Date:</text>
<text x="188.8" y="205.1">Thursday, July 23, 2020</text>
<text x="231.7" y="205.1">Sheet</text>
<text x="246.2" y="205.1">2</text>
<text x="254.9" y="205.1">of</text>
<text x="263.6" y="205.1">4</text>
</g>
<g font-size="2.6" fill="#f00">
<text x="183.1" y="8.1">5Vusb</text>
<text x="84.6" y="22.6">nc-onoff</text>
<text x="35.4" y="34.2">Vbatt_in</text>
<text x="90.4" y="34.2">Vbatt_out</text>
<text x="239.8" y="34.2">3V3</text>
<text x="269.7" y="35.9">3V3</text>
<text x="149.8" y="47.5">Vsys_in</text>
<text x="58.6" y="48.6">Q2c</text>
<text x="9.3" y="64.6">on/off</text>
<text x="23.8" y="63.1">on/off</text>
<text x="107.8" y="74.7">3V3</text>
<text x="18" y="80.5">Vbatt_in</text>
<text x="249.7" y="83.4">nc-onoff</text>
<text x="35.4" y="97.9">battsense</text>
<text x="51" y="99.7">battsense</text>
<text x="105.2" y="99.7">stat</text>
<text x="133.9" y="97.9">stat</text>
<text x="194.6" y="97.9">prog</text>
<text x="119.4" y="103.7">Vbatt_in</text>
<text x="253.2" y="102.5">onoff_sense</text>
<text x="196.4" y="137.3">RC7</text>
<text x="243.9" y="135.5">dtr</text>
<text x="188.9" y="138.4">dtr</text>
<text x="188.9" y="141.3">rts</text>
<text x="243.9" y="138.4">rts</text>
<text x="119.4" y="150">cbus0</text>
<text x="177.3" y="144.2">3V3</text>
<text x="188.8" y="148.6">RC6</text>
<text x="119.4" y="152.9">cbus1</text>
<text x="29.6" y="161.6">usbdm</text>
<text x="35.4" y="158.7">Vusb</text>
<text x="73.1" y="158.7">5Vusb</text>
<text x="177.3" y="161.6">dcd</text>
<text x="177.3" y="158.7">dsr</text>
<text x="241" y="161.6">cbus1</text>
<text x="29.6" y="164.5">usbdp</text>
<text x="119.4" y="167.4">3v3out</text>
<text x="174.4" y="167.4">cbus4</text>
<text x="177.3" y="164.5">cts</text>
<text x="241" y="164.5">cbus0</text>
<text x="122.3" y="173.2">usbdp</text>
<text x="122.3" y="170.3">usbdm</text>
<text x="174.4" y="173.2">cbus3</text>
<text x="174.4" y="170.3">cbus2</text>
</g>
<g font-size="2.6" fill="#004080">
<text x="207.1" y="35.9">IN</text>
<text x="218.9" y="35.9">OUT</text>
<text x="215.6" y="39.1" transform="rotate(-90 215.6 39.1)">GND</text>
<text x="152.1" y="99.7">STAT</text>
<text x="161.8" y="99.7">PROG</text>
<text x="152.1" y="102.6">GND</text>
<text x="152.1" y="105.5">VBAT</text>
<text x="163.9" y="105.5">VDD</text>
<text x="140.5" y="137.3">OSCO</text>
<text x="158.4" y="137.3">TXD</text>
<text x="140.5" y="143.1">TEST</text>
<text x="140.5" y="140.2">OSCI</text>
<text x="158.2" y="140.2">DTR</text>
<text x="158.4" y="143.1">RTS</text>
<text x="140.5" y="148.9">NC</text>
<text x="140.5" y="146">AGND</text>
<text x="155.4" y="146">VCCIO</text>
<text x="158.1" y="148.9">RXD</text>
<text x="140.5" y="154.7">CBUS1</text>
<text x="140.5" y="151.8">CBUS0</text>
<text x="157.8" y="154.7">GND</text>
<text x="161" y="151.8">RI</text>
<text x="14.5" y="160.5">Vcc</text>
<text x="140.5" y="160.5">VCC</text>
<text x="140.5" y="157.6">GND</text>
<text x="158.1" y="160.5">DSR</text>
<text x="159.8" y="157.6">NC</text>
<text x="189.7" y="160.5">1</text>
<text x="9.4" y="163.4">USBDM</text>
<text x="9.9" y="166.2">USBDP</text>
<text x="140.5" y="166.2">GND</text>
<text x="140.5" y="163.4">RESET</text>
<text x="157.9" y="163.4">DCD</text>
<text x="158.4" y="166.2">CTS</text>
<text x="189.7" y="163.4">2</text>
<text x="189.7" y="166.2">3</text>
<text x="13" y="169.2">GND</text>
<text x="13.4" y="172">MH1</text>
<text x="140.5" y="172">USBDM</text>
<text x="140.5" y="169.2">3V3OUT</text>
<text x="154.9" y="169.2">CBUS4</text>
<text x="154.9" y="172">CBUS2</text>
<text x="189.7" y="169.2">4</text>
<text x="189.7" y="172">5</text>
<text x="13.4" y="175">MH2</text>
<text x="140.5" y="175">USBDP</text>
<text x="154.9" y="175">CBUS3</text>
<text x="189.7" y="175">6</text>
</g>
<g font-size="2.3" fill="#00f">
<text x="20.3" y="34">+</text>
<text x="20.3" y="39.8">-</text>
<text x="17.4" y="132.4">+</text>
<text x="17.4" y="138.2">-</text>
</g>
<g font-size="2.1">
<text x="30.4" y="2.2">5</text>
<text x="85.4" y="2.2">4</text>
<text x="140.5" y="2.2">3</text>
<text x="195.4" y="2.2">2</text>
<text x="250.5" y="2.2">1</text>
<text x=".8" y="30.1">D</text>
<text x="278.8" y="30.1">D</text>
<text x=".8" y="80.8">C</text>
<text x="278.8" y="80.8">C</text>
<text x=".8" y="131.5">B</text>
<text x="278.8" y="131.5">B</text>
<text x=".8" y="182.2">A</text>
<text x="278.8" y="182.2">A</text>
<text x="30.4" y="207.8">5</text>
<text x="85.4" y="207.8">4</text>
<text x="140.5" y="207.8">3</text>
<text x="195.4" y="207.8">2</text>
<text x="250.5" y="207.8">1</text>
</g>
</svg>
